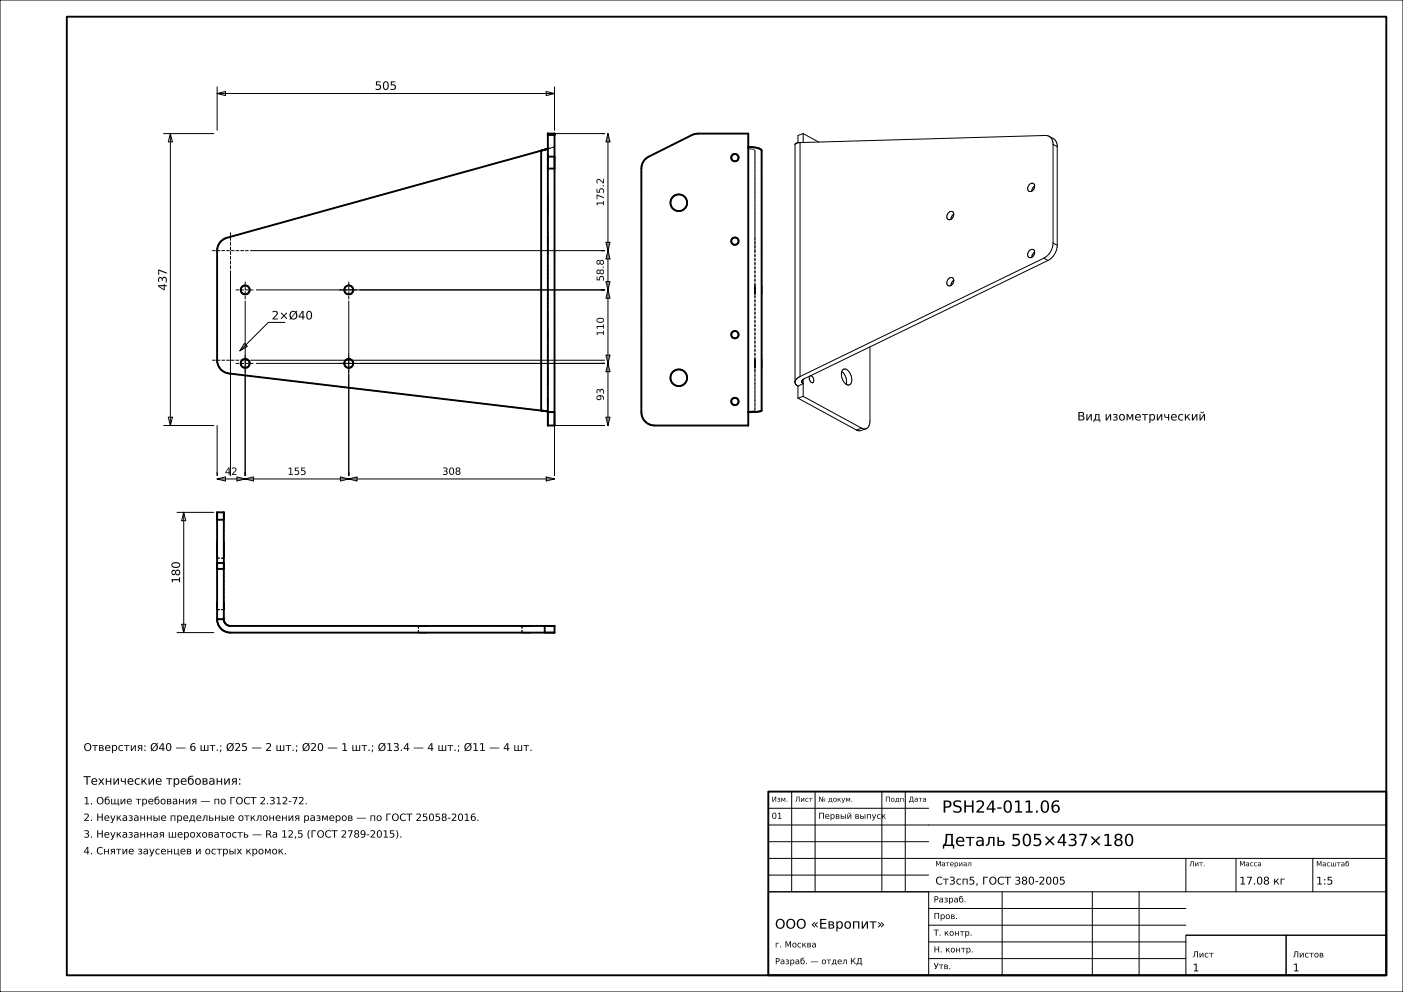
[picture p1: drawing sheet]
<svg xmlns="http://www.w3.org/2000/svg" width="420mm" height="297mm" viewBox="0 0 420 297" stroke-linecap="round" stroke-linejoin="round" font-family="sans-serif">
<g fill="none" stroke="#000" stroke-width=".3">
<path d="M0 0h420v297h-420zM49 40h15M51 40l.6 2.5h-1.2zM51 40v87.4M65 28l2.5-.6v1.2zM65 26v13M65 28h101M163.5 27.4l2.5 .6-2.5 .6zM166 26v13M166 40h15M182 40l.6 2.5h-1.2zM182 40v87.4"/>
<path d="M240.4 40l-1.5 .5v2.2M240.4 40v2.7M240.4 40l4.7 2.5M238 43.1v71.3M238.1 43.1h-.1M239.5 42.7l-1.4 .4M239.5 42.7v70M308.2 55.2a.94 .94 0 0 1 1.4 0 .94 .94 0 0 1-.1 1.3 .98 .98 0 0 1-1.4 .8 .98 .98 0 0 1-.3-1.5zM308.9 57.1v.1M309.7 55.7l-.6 .6-.2 .8M314 40.8l1.3 .7a2.63 2.63 0 0 1 1.2 2.4M314 40.8a2.63 2.63 0 0 1 1.2 2.4"/>
<path d="M314 40.8l-1-.2-73.5 2.1M315.2 43.2v29.6M315.2 43.2l1.3 .7M316.5 43.9v29.5M75 75h106M181.4 72.5h1.2l-.6 2.5zM182 75l.6 2.5h-1.2zM284 63.6a.94 .94 0 0 1 1.4 0 .94 .94 0 0 1-.1 1.4 .98 .98 0 0 1-1.4 .7 .98 .98 0 0 1-.3-1.5zM285.5 64.1l-.6 .6-.2 .9M308.2 75a.94 .94 0 0 1 1.4 0 .94 .94 0 0 1-.1 1.4 .98 .98 0 0 1-1.4 .7 .98 .98 0 0 1-.3-1.5zM309.7 75.5l-.6 .6-.2 .9M312.5 77.3l-73 35.4"/>
<path d="M312.5 77.3l1.2 .7M313.7 78l-73.2 35.6M315.2 72.8a5.3 5.3 0 0 1-2.7 4.5M315.2 72.8l1.3 .6M316.5 73.4a5.3 5.3 0 0 1-2.8 4.6M69 81v61.4M73.4 90.1v52.3M76.7 86.8h104.3M85.3 96.5h-5l-8.5 8.5M104.4 90.1v52.3M181.4 84.3h1.2l-.6 2.5zM182 86.8l.6 2.5h-1.2z"/>
<path d="M284 83.4a.94 .94 0 0 1 1.4 0 .94 .94 0 0 1-.1 1.4 .98 .98 0 0 1-1.4 .7 .98 .98 0 0 1-.3-1.5zM285.5 83.9l-.6 .6-.2 1M73.2 102.8l.8 .9-2.2 1.3zM75 107.8h106M76.7 108.8h104.3M181.4 106.3h1.2l-.6 2.5zM182 108.8l.6 2.5h-1.2zM238 114.4l.2 .7 .7 .5M238.9 119.2l17.5 9.5M238.9 115.6v3.6M239.5 112.7l-1.1 .8-.4 .9M240 114.3h.1"/>
<path d="M240 114.3v.1M240 114.4h.1M240 114.4l.1 .1M240.1 114.5h.1M240.1 114.5v.1M240.1 114.6l.1 .1M240.2 114.7l.2 .2-1.5 .7M240.4 118.7l-1.5 .5M240.4 118.7l17.5 9.5M240.4 113.6v5.1M240.5 113.6l-.5 .7M242.7 112.5a1.32 1.32 0 0 1 .6 2.1 1.34 1.34 0 0 1-.9-2"/>
<path d="M252 111.2a3.8 3.8 0 0 1 1.3 3.9M252.3 110.7a1.37 1.37 0 0 1 2 .8 2.69 2.69 0 0 1 0 3.7 1.77 1.77 0 0 1-2-1.3l-.4-1.9zM260.4 103.9v22.1a2.36 2.36 0 0 1-1.2 2.4M49 127.4h15M50.4 124.9h1.2l-.6 2.5zM65 127.4v15M181 127.4h-15v15M181.4 124.9h1.2l-.6 2.5zM257.9 128.2l1.3 .2M257.9 128.2l-1.5 .5M259.2 128.4l-1.8 .6-1-.3M53 153.4h11"/>
<path d="M55 153.4l.6 2.5h-1.2zM55 153.4v36M65 143.4l2.5-.6v1.2zM65 143.4h101M70.9 142.8l2.5 .6-2.5 .6zM73.4 143.4l2.5-.6v1.2zM101.9 142.8l2.5 .6-2.5 .6zM104.4 143.4l2.5-.6v1.2zM163.5 142.8l2.5 .6-2.5 .6zM53 189.4h11M54.4 186.9h1.2l-.6 2.5zM237 237v30"/>
<path d="M244 237v30M264 237v30M271 237v30M230 257h185M230 252h48M230 247h185M230 242h48M355 257v10M370 257v10M393 257v10M230 267h48v25h-48zM230 267h185"/>
<path d="M230 262h48M278 277h77M278 272h77M300 267v25M327 267v25M341 267v25M278 287h77M278 282h77M355 280h30v12h-30zM355 280h60M385 280h30v12h-30z"/>
</g>
<g fill="none" stroke="#000" stroke-width=".56">
<path d="M20 5h395v287h-395zM164 40h2v87.4h-2zM162 45.1l-94.1 26.1a4 4 0 0 0-2.9 3.8v32.8a4 4 0 0 0 3.5 4l93.5 11.1M162 45.1v77.8M164 44.6l-2 .5M164 40.4h2M164 46.9h2M164 50.5h2M193.2 47.6l1-.7 13.5-6.7 1.2-.2h15.1v87.4h-28a4 4 0 0 1-4-4v-72.9l.4-1.9zM224 44l2.5 .2a1.67 1.67 0 0 1 1.5 .9v77.8l-1.2 .4-2.8 .1M162 122.9l2 .3M164 123.4h2"/>
<path d="M65 155.6h2M65 168.6h2M65 170.3h2M65 185.4v-32h2v32M65 185.4a4 4 0 0 0 4 4h97v-2h-97l-1.4-.6-.6-1.4M65 185.4h2M163.1 187.4v2M230 237h185v55h-185z"/>
<circle cx="220" cy="47.2" r="1.1"/>
<circle cx="203.2" cy="60.7" r="2.5"/>
<circle cx="220" cy="72.2" r="1.1"/>
<circle cx="73.4" cy="86.8" r="1.34"/>
<circle cx="104.4" cy="86.8" r="1.34"/>
<circle cx="73.4" cy="108.8" r="1.34"/>
<circle cx="104.4" cy="108.8" r="1.34"/>
<circle cx="203.2" cy="113.1" r="2.5"/>
<circle cx="220" cy="100.2" r="1.1"/>
<circle cx="220" cy="120.2" r="1.1"/>
</g>
<g fill="none" stroke="#000" stroke-width=".3" stroke-dasharray=".7 .5" stroke-linecap="butt">
<path d="M164 40h2M166 40v4M208.9 40h15.1M162 45.1l-94.1 26.1M164 47.2v.1M164 47.3v.1M164 47.4v.2M164 47.6v.1M164 47.7v.1M164 47.8v.1M164 47.9v.1M164 48v.1"/>
<path d="M164 48.1v.1M164 48.2v.1M164 48.3v-.1M164 48.2v-.1M164 48.1v-.2M164 47.9v-.2M164 47.7v-.3M164 47.4v-.2M164 47.2v-.2M164 47v-.3M164 46.7v-.2M164 46.5v-.2"/>
<path d="M164 46.3v-.1M164 46.2v-.1M164 46.1v.1M164 46.2v.1M164 46.3v.1M164 46.4v.1M164 46.5v.1M164 46.6v.1M164 46.7v.1M164 46.8v.2M164 47v.1M164 47.1v.1"/>
<path d="M164 59.6v-.5M164 59.1v-.4M164 58.7v-.3M164 58.4v-.1M164 58.3v-.1M164 58.2v.1M164 58.3v.1M164 58.4v.2M164 58.6v.1M164 58.7v.2M164 58.9v.2M164 59.1v.3"/>
<path d="M164 59.4v.2M164 59.6v.3M164 59.9v.2M164 44.6v-4.6M164.3 44.5l-.3 .1M164.5 44.4l-.2 .1M164.7 44.4h-.2M164.9 44.3l-.2 .1M165.1 44.2l-.2 .1M165.3 44.2h-.2M165.5 44.1l-.2 .1M165.6 44.1h-.1"/>
<path d="M165.7 44.1h-.1M165.8 44l-.1 .1M165.9 44h-.1M166 44h-.1M166 47.2v-.1M166 47.1v-.1M166 47v-.2M166 46.8v-.1M166 46.7v-.1M166 46.6v-.1M166 46.5v-.1M166 46.4v-.1"/>
<path d="M166 46.3v-.1M166 46.2v-.1M166 46.1v.1M166 46.2v.1M166 46.3v.2M166 46.5v.2M166 46.7v.3M166 47v.2M166 47.2v.2M166 47.4v.3M166 47.7v.2M166 47.9v.2"/>
<path d="M166 48.1v.1M166 48.2v.1M166 48.3v-.1M166 48.2v-.1M166 48.1v-.1M166 48v-.1M166 47.9v-.1M166 47.8v-.1M166 47.7v-.1M166 47.6v-.2M166 47.4v-.1M166 47.3v-.1"/>
<path d="M166 59.9v-.3M166 59.6v-.2M166 59.4v-.3M166 59.1v-.2M166 58.9v-.2M166 58.7v-.1M166 58.6v-.2M166 58.4v-.1M166 58.3v-.1M166 58.2v.1M166 58.3v.1M166 58.4v.3"/>
<path d="M166 58.7v.4M166 59.1v.5M166 59.6v.5M166 44l-2 .6M166 44v79.4M192 50.5v-.7M192 49.8l.2-.6M192.2 49.2l.2-.6M192.4 48.6l.4-.5M192.8 48.1l.4-.5M193.2 47.6l.5-.4M193.7 47.2l.5-.3"/>
<path d="M194.2 46.9l13-6.5M200.9 59.6l.3-.5M201.2 59.1l.4-.4M201.6 58.7l.5-.3M202.1 58.4l.5-.1M202.6 58.3l.6-.1M203.2 58.2l.6 .1M203.8 58.3l.5 .1M204.3 58.4l.5 .3M204.8 58.7l.4 .4M205.2 59.1l.3 .5M205.5 59.6l.1 .5"/>
<path d="M207.2 40.4l.5-.2M207.7 40.2l.6-.2M208.3 40h.6M218.9 47.4v-.4M218.9 47l.1-.3M219 47.7l-.1-.3M219 46.7l.3-.3M219.3 48l-.3-.3M219.3 46.4l.3-.2M219.6 48.2l-.3-.2M219.6 46.2l.3-.1M219.9 48.3l-.3-.1"/>
<path d="M219.9 46.1h.4M220.3 48.3h-.4M220.3 46.1l.3 .2M220.6 48.1l-.3 .2M220.6 46.3l.3 .2M220.9 47.9l-.3 .2M220.9 46.5l.1 .3M221 47.6l-.1 .3M221 46.8l.1 .4M221.1 47.2l-.1 .4M224 44v.6M224 44.6v-4.6"/>
<path d="M224.2 44.6h-.2M224.4 44.6h-.2M224.7 44.6h-.3M224.9 44.6h-.2M225.1 44.6h-.2M225.2 44.7l-.1-.1M225.4 44.7h-.2M225.6 44.8l-.2-.1M225.7 44.8h-.1M225.8 44.9l-.1-.1M225.9 44.9h-.1M225.9 45v-.1"/>
<path d="M226 45h-.1M226 45.1v77.8M226 45.1v-.1M228 45.1v26.1M65 75l.1-.6M65.1 74.4l.1-.6M65.2 73.8l.3-.6M65.5 73.2l.3-.6M65.8 72.6l.4-.5M66.2 72.1l.6-.4M66.8 71.7l.5-.3M67.3 71.4l.6-.2"/>
<path d="M164 72.2v.1M164 72.3v.1M164 72.4v.2M164 72.6v.1M164 72.7v.1M164 72.8v.1M164 72.9v.1M164 73v.1M164 73.1v.1M164 73.2v.1M164 73.3v-.1M164 73.2v-.1"/>
<path d="M164 73.1v-.2M164 72.9v-.2M164 72.7v-.3M164 72.4v-.2M164 72.2v-.2M164 72v-.3M164 71.7v-.2M164 71.5v-.2M164 71.3v-.1M164 71.2v-.1M164 71.1v.1M164 71.2v.1"/>
<path d="M164 71.3v.1M164 71.4v.1M164 71.5v.1M164 71.6v.1M164 71.7v.1M164 71.8v.2M164 72v.1M164 72.1v.1M164 60.7v.3M164 61v.3M164 61.3v.2M164 61.5v.3"/>
<path d="M164 61.8v.2M164 62v.3M164 62.3v.2M164 62.5v.2M164 62.7v.1M164 62.8v.2M164 63v.1M164 63.1v.1M164 63.2v-.1M164 63.1v-.1M164 63v-.3M164 62.7v-.4"/>
<path d="M164 62.3v-.5M164 61.8v-.5M164 61.3v-.6M164 60.7v-.6M164 60.1v-.5M164 60.1v.3M164 60.4v.3M166 72.2v-.1M166 72.1v-.1M166 72v-.2M166 71.8v-.1M166 71.7v-.1"/>
<path d="M166 71.6v-.1M166 71.5v-.1M166 71.4v-.1M166 71.3v-.1M166 71.2v-.1M166 71.1v.1M166 71.2v.1M166 71.3v.2M166 71.5v.2M166 71.7v.3M166 72v.2M166 72.2v.2"/>
<path d="M166 72.4v.3M166 72.7v.2M166 72.9v.2M166 73.1v.1M166 73.2v.1M166 73.3v-.1M166 73.2v-.1M166 73.1v-.1M166 73v-.1M166 72.9v-.1M166 72.8v-.1M166 72.7v-.1"/>
<path d="M166 72.6v-.2M166 72.4v-.1M166 72.3v-.1M166 60.7v-.3M166 60.4v-.3M166 60.1v-.2M166 60.1v.6M166 60.7v.6M166 61.3v.5M166 61.8v.5M166 62.3v.4M166 62.7v.3"/>
<path d="M166 63v.1M166 63.1v.1M166 63.2v-.1M166 63.1v-.1M166 63v-.2M166 62.8v-.1M166 62.7v-.2M166 62.5v-.2M166 62.3v-.3M166 62v-.2M166 61.8v-.3M166 61.5v-.2"/>
<path d="M166 61.3v-.3M166 61v-.3M200.7 60.7l.1-.6M200.8 61.3l-.1-.6M200.8 60.1l.1-.5M200.9 61.8l-.1-.5M201.2 62.3l-.3-.5M201.6 62.7l-.4-.4M202.1 63l-.5-.3M202.6 63.1l-.5-.1M203.2 63.2l-.6-.1M203.8 63.1l-.6 .1"/>
<path d="M204.3 63l-.5 .1M204.8 62.7l-.5 .3M205.2 62.3l-.4 .4M205.5 61.8l-.3 .5M205.6 61.3l-.1 .5M205.6 60.1l.1 .6M205.7 60.7l-.1 .6M218.9 72.4v-.4M218.9 72l.1-.3M219 72.7l-.1-.3M219 71.7l.3-.3M219.3 73l-.3-.3"/>
<path d="M219.3 71.4l.3-.2M219.6 73.2l-.3-.2M219.6 71.2l.3-.1M219.9 73.3l-.3-.1M219.9 71.1h.4M220.3 73.3h-.4M220.3 71.1l.3 .2M220.6 73.1l-.3 .2M220.6 71.3l.3 .2M220.9 72.9l-.3 .2M220.9 71.5l.1 .3M221 72.6l-.1 .3"/>
<path d="M221 71.8l.1 .4M221.1 72.2l-.1 .4M226 71.2v.1M226 71.3v.2M226 71.5v.1M226 71.6v.2M226 71.8v.3M226 72.1v.2M226 72.3v.3M226 72.6v.3M226 72.9v.4M226 73.3v.3"/>
<path d="M226 73.6v.3M226 73.9v.4M226 74.3v.4M226 74.7v.3M226 71.2v-26.1M228 75v-.3M228 74.7v-.4M228 74.3v-.4M228 73.9v-.3M228 73.6v-.3M228 73.3v-.4M228 72.9v-.3"/>
<path d="M228 72.6v-.3M228 72.3v-.2M228 72.1v-.3M228 71.8v-.2M228 71.6v-.1M228 71.5v-.2M228 71.3v-.1M72.1 87v-.4M72.1 86.6l.1-.4M72.2 87.4l-.1-.4M72.2 86.2l.2-.3M72.4 87.7l-.2-.3"/>
<path d="M72.4 85.9l.3-.3M72.7 88l-.3-.3M72.7 85.6l.4-.1M73.1 88.1l-.4-.1M73.1 85.5h.4M73.5 88.1h-.4M73.5 85.5l.4 .1M73.9 88l-.4 .1M73.9 85.6l.3 .2M74.2 87.8l-.3 .2M74.2 85.8l.3 .2M74.5 87.6l-.3 .2"/>
<path d="M74.5 86l.2 .4M74.7 87.2l-.2 .4M74.7 86.4v.4M74.7 86.8v.4M103.1 87v-.4M103.1 86.6l.1-.4M103.2 87.4l-.1-.4M103.2 86.2l.2-.3M103.4 87.7l-.2-.3M103.4 85.9l.3-.3M103.7 88l-.3-.3M103.7 85.6l.4-.1"/>
<path d="M104.1 88.1l-.4-.1M104.1 85.5h.4M104.5 88.1h-.4M104.5 85.5l.4 .1M104.9 88l-.4 .1M104.9 85.6l.3 .2M105.2 87.8l-.3 .2M105.2 85.8l.3 .2M105.5 87.6l-.3 .2M105.5 86l.2 .4M105.7 87.2l-.2 .4M105.7 86.4v.4"/>
<path d="M105.7 86.8v.4M164 100v-.3M164 99.7v-.2M164 99.5v-.2M164 99.3v-.1M164 99.2v-.1M164 99.1v.1M164 99.2v.1M164 99.3v.1M164 99.4v.1M164 99.5v.1M164 99.6v.1"/>
<path d="M164 99.7v.1M164 99.8v.2M164 100v.1M166 100v-.2M166 99.8v-.1M166 99.7v-.1M166 99.6v-.1M166 99.5v-.1M166 99.4v-.1M166 99.3v-.1M166 99.2v-.1M166 99.1v.1"/>
<path d="M166 99.2v.1M166 99.3v.2M166 99.5v.2M166 99.7v.3M166 100v.2M219 99.7l.3-.3M219.3 99.4l.3-.2M219.6 99.2l.3-.1M219.9 99.1h.4M220.3 99.1l.3 .2M220.6 99.3l.3 .2M220.9 99.5l.1 .3"/>
<path d="M221 99.8l.1 .4M226 86.8v-.2M226 86.6v-.1M226 86.5v-.1M226 86.4v-.2M226 86.2v-.1M226 86.1v-.1M226 86v-.1M226 85.9v-.1M226 85.8v-.1M226 85.7v-.1M226 85.6v-.1"/>
<path d="M226 85.5v.1M226 85.6v.2M226 85.8v.2M226 86v.2M226 86.2v.3M226 86.5v.3M226 86.8v.3M226 87.1v.3M226 87.4v.2M226 87.6v.2M226 87.8v.2M226 88v.1"/>
<path d="M226 88.1v-.1M226 88v-.1M226 87.9v-.1M226 87.8v-.1M226 87.7v-.1M226 87.6v-.1M226 87.5v-.1M226 87.4v-.2M226 87.2v-.1M226 87.1v-.1M226 87v-.2M228 86.8v.2"/>
<path d="M228 87v.1M228 87.1v.1M228 87.2v.2M228 87.4v.1M228 87.5v.1M228 87.6v.1M228 87.7v.1M228 87.8v.1M228 87.9v.1M228 88v.1M228 88.1v-.1M228 88v-.2"/>
<path d="M228 87.8v-.2M228 87.6v-.2M228 87.4v-.3M228 87.1v-.3M228 86.8v-.3M228 86.5v-.3M228 86.2v-.2M228 86v-.2M228 85.8v-.2M228 85.6v-.1M228 85.5v.1M228 85.6v.1"/>
<path d="M228 85.7v.1M228 85.8v.1M228 85.9v.1M228 86v.1M228 86.1v.1M228 86.2v.2M228 86.4v.1M228 86.5v.1M228 86.6v.2M65 107.8v-32.8M65.1 108.5l-.1-.7M65.2 109.1l-.1-.6"/>
<path d="M65.5 109.7l-.3-.6M65.8 110.3l-.3-.6M66.2 110.7l-.4-.4M66.7 111.1l-.5-.4M67.3 111.5l-.6-.4M67.9 111.7l-.6-.2M68.5 111.8l-.6-.1M68.5 111.8l93.5 11.1M72.1 109v-.4M72.1 108.6l.1-.4M72.2 109.4l-.1-.4M72.2 108.2l.2-.3"/>
<path d="M72.4 109.7l-.2-.3M72.4 107.9l.3-.3M72.7 110l-.3-.3M72.7 107.6l.4-.1M73.1 110.1l-.4-.1M73.1 107.5h.4M73.5 110.1h-.4M73.5 107.5l.4 .1M73.9 110l-.4 .1M73.9 107.6l.3 .2M74.2 109.8l-.3 .2M74.2 107.8l.3 .2"/>
<path d="M74.5 109.6l-.3 .2M74.5 108l.2 .4M74.7 109.2l-.2 .4M74.7 108.4v.4M74.7 108.8v.4M103.1 109v-.4M103.1 108.6l.1-.4M103.2 109.4l-.1-.4M103.2 108.2l.2-.3M103.4 109.7l-.2-.3M103.4 107.9l.3-.3M103.7 110l-.3-.3"/>
<path d="M103.7 107.6l.4-.1M104.1 110.1l-.4-.1M104.1 107.5h.4M104.5 110.1h-.4M104.5 107.5l.4 .1M104.9 110l-.4 .1M104.9 107.6l.3 .2M105.2 109.8l-.3 .2M105.2 107.8l.3 .2M105.5 109.6l-.3 .2M105.5 108l.2 .4M105.7 109.2l-.2 .4"/>
<path d="M105.7 108.4v.4M105.7 108.8v.4M164 120v-.3M164 119.7v-.2M164 119.5v-.2M164 119.3v-.1M164 119.2v-.1M164 119.1v.1M164 119.2v.1M164 119.3v.1M164 119.4v.1M164 119.5v.1"/>
<path d="M164 119.6v.1M164 119.7v.1M164 119.8v.2M164 120v.1M164 100.2v.1M164 100.3v.1M164 100.4v.2M164 100.6v.1M164 100.7v.1M164 100.8v.1M164 100.9v.1M164 101v.1"/>
<path d="M164 101.1v.1M164 101.2v.1M164 101.3v-.1M164 101.2v-.1M164 101.1v-.2M164 100.9v-.2M164 100.7v-.3M164 100.4v-.2M164 100.2v-.2M164 100.1v.1M164 113.1v.3M164 113.4v.3"/>
<path d="M164 113.7v.2M164 113.9v.3M164 114.2v.2M164 114.4v.3M164 114.7v.2M164 114.9v.2M164 115.1v.1M164 115.2v.2M164 115.4v.1M164 115.5v.1M164 115.6v-.1M164 115.5v-.1"/>
<path d="M164 115.4v-.3M164 115.1v-.4M164 114.7v-.5M164 114.2v-.5M164 113.7v-.6M164 113.1v-.6M164 112.5v-.5M164 112v-.5M164 111.5v-.4M164 111.1v-.3M164 110.8v-.1M164 110.7v-.1"/>
<path d="M164 110.6v.1M164 110.7v.1M164 110.8v.2M164 111v.1M164 111.1v.2M164 111.3v.2M164 111.5v.3M164 111.8v.2M164 112v.3M164 112.3v.2M164 112.5v.3M164 112.8v.3"/>
<path d="M166 120v-.2M166 119.8v-.1M166 119.7v-.1M166 119.6v-.1M166 119.5v-.1M166 119.4v-.1M166 119.3v-.1M166 119.2v-.1M166 119.1v.1M166 119.2v.1M166 119.3v.2M166 119.5v.2"/>
<path d="M166 119.7v.3M166 120v.2M166 100.2v-.1M166 100.1v-.1M166 100.2v.2M166 100.4v.3M166 100.7v.2M166 100.9v.2M166 101.1v.1M166 101.2v.1M166 101.3v-.1M166 101.2v-.1"/>
<path d="M166 101.1v-.1M166 101v-.1M166 100.9v-.1M166 100.8v-.1M166 100.7v-.1M166 100.6v-.2M166 100.4v-.1M166 100.3v-.1M166 113.1v-.3M166 112.8v-.3M166 112.5v-.2M166 112.3v-.3"/>
<path d="M166 112v-.2M166 111.8v-.3M166 111.5v-.2M166 111.3v-.2M166 111.1v-.1M166 111v-.2M166 110.8v-.1M166 110.7v-.1M166 110.6v.1M166 110.7v.1M166 110.8v.3M166 111.1v.4"/>
<path d="M166 111.5v.5M166 112v.5M166 112.5v.6M166 113.1v.6M166 113.7v.5M166 114.2v.5M166 114.7v.4M166 115.1v.3M166 115.4v.1M166 115.5v.1M166 115.6v-.1M166 115.5v-.1"/>
<path d="M166 115.4v-.2M166 115.2v-.1M166 115.1v-.2M166 114.9v-.2M166 114.7v-.3M166 114.4v-.2M166 114.2v-.3M166 113.9v-.2M166 113.7v-.3M166 113.4v-.3M200.7 113.1l.1-.6M200.8 113.7l-.1-.6"/>
<path d="M200.8 112.5l.1-.5M200.9 114.2l-.1-.5M200.9 112l.3-.5M201.2 114.7l-.3-.5M201.2 111.5l.4-.4M201.6 115.1l-.4-.4M201.6 111.1l.5-.3M202.1 115.4l-.5-.3M202.1 110.8l.5-.1M202.6 115.5l-.5-.1M202.6 110.7l.6-.1M203.2 115.6l-.6-.1"/>
<path d="M203.2 110.6l.6 .1M203.8 115.5l-.6 .1M203.8 110.7l.5 .1M204.3 115.4l-.5 .1M204.3 110.8l.5 .3M204.8 115.1l-.5 .3M204.8 111.1l.4 .4M205.2 114.7l-.4 .4M205.2 111.5l.3 .5M205.5 114.2l-.3 .5M205.5 112l.1 .5M205.6 113.7l-.1 .5"/>
<path d="M205.6 112.5l.1 .6M205.7 113.1l-.1 .6M218.9 100.4v-.4M218.9 100l.1-.3M219 119.7l.3-.3M219 100.7l-.1-.3M219.3 119.4l.3-.2M219.3 101l-.3-.3M219.6 119.2l.3-.1M219.6 101.2l-.3-.2M219.9 119.1h.4M219.9 101.3l-.3-.1"/>
<path d="M220.3 119.1l.3 .2M220.3 101.3h-.4M220.6 119.3l.3 .2M220.6 101.1l-.3 .2M220.9 119.5l.1 .3M220.9 100.9l-.3 .2M221 119.8l.1 .4M221 100.6l-.1 .3M221.1 100.2l-.1 .4M226 108.8v-.2M226 108.6v-.1M226 108.5v-.1"/>
<path d="M226 108.4v-.2M226 108.2v-.1M226 108.1v-.1M226 108v-.1M226 107.9v-.1M226 107.8v-.1M226 107.7v-.1M226 107.6v-.1M226 107.5v.1M226 107.6v.2M226 107.8v.2M226 108v.2"/>
<path d="M226 108.2v.3M226 108.5v.3M226 108.8v.3M226 109.1v.3M226 109.4v.2M226 109.6v.2M226 109.8v.2M226 110v.1M226 110.1v-.1M226 110v-.1M226 109.9v-.1M226 109.8v-.1"/>
<path d="M226 109.7v-.1M226 109.6v-.1M226 109.5v-.1M226 109.4v-.2M226 109.2v-.1M226 109.1v-.1M226 109v-.2M226 107.8v.5M226 108.3v.4M226 108.7v.4M226 109.1v.4M226 109.5v.3"/>
<path d="M226 109.8v.4M226 110.2v.3M226 110.5v.3M226 110.8v.3M226 111.1v.2M226 111.3v.2M226 111.5v.1M226 111.6v.1M226 111.7v.1M226 107.8v-32.8M228 108.8v.2M228 109v.1"/>
<path d="M228 109.1v.1M228 109.2v.2M228 109.4v.1M228 109.5v.1M228 109.6v.1M228 109.7v.1M228 109.8v.1M228 109.9v.1M228 110v.1M228 110.1v-.1M228 110v-.2M228 109.8v-.2"/>
<path d="M228 109.6v-.2M228 109.4v-.3M228 109.1v-.3M228 108.8v-.3M228 108.5v-.3M228 108.2v-.2M228 108v-.2M228 107.8v-.2M228 107.6v-.1M228 107.5v.1M228 107.6v.1M228 107.7v.1"/>
<path d="M228 107.8v.1M228 107.9v.1M228 108v.1M228 108.1v.1M228 108.2v.2M228 108.4v.1M228 108.5v.1M228 108.6v.2M228 111.8v-.1M228 111.7v-.1M228 111.6v-.1M228 111.5v-.2"/>
<path d="M228 111.3v-.2M228 111.1v-.3M228 110.8v-.3M228 110.5v-.3M228 110.2v-.4M228 109.8v-.3M228 109.5v-.4M228 109.1v-.4M228 108.7v-.4M228 108.3v-.5M228 111.8v11.1M228 107.8v-32.8"/>
<path d="M164 120.2v.1M164 120.3v.1M164 120.4v.2M164 120.6v.1M164 120.7v.1M164 120.8v.1M164 120.9v.1M164 121v.1M164 121.1v.1M164 121.2v.1M164 121.3v-.1M164 121.2v-.1"/>
<path d="M164 121.1v-.2M164 120.9v-.2M164 120.7v-.3M164 120.4v-.2M164 120.2v-.2M164 120.1v.1M164 123.2l2 .2M164 123.2h.3M164 127.4v-4.2M164 123.2v-78.6M164.3 123.2h.2M164.5 123.2h.2"/>
<path d="M164.7 123.2l.2 .1M164.9 123.3h.2M165.1 123.3h.2M165.3 123.3h.2M165.5 123.3l.1 .1M165.6 123.4h.1M165.7 123.4h.1M165.8 123.4h.1M165.9 123.4h.1M166 120.2v-.1M166 120.1v-.1M166 120.2v.2"/>
<path d="M166 120.4v.3M166 120.7v.2M166 120.9v.2M166 121.1v.1M166 121.2v.1M166 121.3v-.1M166 121.2v-.1M166 121.1v-.1M166 121v-.1M166 120.9v-.1M166 120.8v-.1M166 120.7v-.1"/>
<path d="M166 120.6v-.2M166 120.4v-.1M166 120.3v-.1M166 127.4h-2M166 123.4v4M192 123.4v-72.9M192.1 124.1l-.1-.7M192.2 124.8l-.1-.7M192.5 125.4l-.3-.6M192.9 126l-.4-.6M193.4 126.5l-.5-.5M194 126.9l-.6-.4"/>
<path d="M194.6 127.2l-.6-.3M195.3 127.3l-.7-.1M196 127.4l-.7-.1M218.9 120.4v-.4M218.9 120l.1-.3M219 120.7l-.1-.3M219.3 121l-.3-.3M219.6 121.2l-.3-.2M219.9 121.3l-.3-.1M220.3 121.3h-.4M220.6 121.1l-.3 .2M220.9 120.9l-.3 .2"/>
<path d="M221 120.6l-.1 .3M221.1 120.2l-.1 .4M224 123.2h.2M224 123.2v.2M224 127.4h-28M224 127.4v-4.2M224.2 123.2h.2M224.4 123.2l.3-.1M224.7 123.1h.2M224.9 123.1h.2M225.1 123.1h.1M225.2 123.1h.2"/>
<path d="M225.4 123.1h.2M225.6 123.1h.1M225.7 123.1l.1-.1M225.8 123h.1M225.9 123h.1M226 123v-.1M226 122.9v-11.1M65 153.4v.1M65 153.5v.1M65 153.6v.2M65 153.8v.2M65 154v.3"/>
<path d="M65 154.3v.3M65 154.6v.3M65 154.9v.4M65 155.3v.4M65 155.7v.4M65 156.1v.4M65 156.5v.5M65 157v.4M65 157.4v28M67 157.4v-.4M67 157v-.5M67 156.5v-.4"/>
<path d="M67 156.1v-.4M67 155.7v-.4M67 155.3v-.4M67 154.9v-.3M67 154.6v-.3M67 154.3v-.3M67 154v-.2M67 153.8v-.2M67 153.6v-.1M67 153.5v-.1M67 153.4h-2M65 167.1h2"/>
<path d="M65 167.1v-.1M65 167v-.1M65 166.9v-.3M65 166.6v-.4M65 166.2v-.5M65 165.7v-.5M65 165.2v-.6M65 164.6v-.6M65 164v-.5M65 163.5v-.5M65 163v-.4M65 162.6v-.3"/>
<path d="M65 162.3v-.1M65 162.2v-.1M65 162.1v.1M65 162.2v.1M65 162.3v.3M65 162.6v.4M65 163v.5M65 163.5v.5M65 164v.6M65 164.6v.6M65 165.2v.5M65 165.7v.5"/>
<path d="M65 166.2v.4M65 166.6v.3M65 166.9v.1M65 167v.1M67 167.1v-.1M67 167v-.1M67 166.9v-.3M67 166.6v-.4M67 166.2v-.5M67 165.7v-.5M67 165.2v-.6M67 164.6v-.6"/>
<path d="M67 164v-.5M67 163.5v-.5M67 163v-.4M67 162.6v-.3M67 162.3v-.1M67 162.2v-.1M67 162.1v.1M67 162.2v.1M67 162.3v.3M67 162.6v.4M67 163v.5M67 163.5v.5"/>
<path d="M67 164v.6M67 164.6v.6M67 165.2v.5M67 165.7v.5M67 166.2v.4M67 166.6v.3M67 166.9v.1M67 167v.1M65 182.5h2M65 182.5v-.1M65 182.4v-.1M65 182.3v-.2"/>
<path d="M65 182.1v-.2M65 181.9v-.3M65 181.6v-.2M65 181.4v-.2M65 181.2v-.3M65 180.9v-.2M65 180.7v-.2M65 180.5v-.1M65 180.4v-.1M65 180.3v.1M65 180.4v.1M65 180.5v.2"/>
<path d="M65 180.7v.2M65 180.9v.3M65 181.2v.2M65 181.4v.2M65 181.6v.3M65 181.9v.2M65 182.1v.2M65 182.3v.1M65 182.4v.1M65 185.4h2M65 185.8v-.4M65.1 186.3l-.1-.5"/>
<path d="M65.2 186.7l-.1-.4M65.4 187.1l-.2-.4M65.6 187.5l-.2-.4M65.9 187.9l-.3-.4M66.2 188.2l-.3-.3M66.5 188.5l-.3-.3M66.9 188.8l-.4-.3M67 182.5v-.1M67 182.4v-.1M67 182.3v-.2M67 182.1v-.2M67 181.9v-.3"/>
<path d="M67 181.6v-.2M67 181.4v-.2M67 181.2v-.3M67 180.9v-.2M67 180.7v-.2M67 180.5v-.1M67 180.4v-.1M67 180.3v.1M67 180.4v.1M67 180.5v.2M67 180.7v.2M67 180.9v.3"/>
<path d="M67 181.2v.2M67 181.4v.2M67 181.6v.3M67 181.9v.2M67 182.1v.2M67 182.3v.1M67 182.4v.1M67 185.4v.2M67 185.4h-2M67 185.4v-28M67 185.6l.1 .2M67.1 185.8v.3"/>
<path d="M67.1 186.1l.1 .2M67.2 186.3l.1 .2M67.3 189l-.4-.2M67.3 186.5l.1 .1M67.4 186.6l.2 .2M67.6 186.8l.2 .2M67.7 189.2l-.4-.2M67.8 187l.1 .1M67.9 187.1l.2 .1M68.1 189.3l-.4-.1M68.1 187.2l.2 .1M68.3 187.3h.3"/>
<path d="M68.6 189.4l-.5-.1M68.6 187.3l.2 .1M68.8 187.4h.2M69 187.4h93.5M69 189.4h-.4M125.3 189.4v-2M125.3 187.4h.1M125.3 189.4h.1M125.4 187.4h.2M125.4 187.4h-.1M125.4 189.4h.2M125.4 189.4h-.1"/>
<path d="M125.6 187.4h.2M125.6 187.4h-.2M125.6 189.4h.2M125.6 189.4h-.2M125.8 187.4h.2M125.8 187.4h-.2M125.8 189.4h.2M125.8 189.4h-.2M126 187.4h.3M126 187.4h-.2M126 189.4h.3M126 189.4h-.2"/>
<path d="M126.3 187.4h.3M126.3 187.4h-.3M126.3 189.4h.3M126.3 189.4h-.3M126.6 187.4h.3M126.6 187.4h-.3M126.6 189.4h.3M126.6 189.4h-.3M126.9 187.4h.3M126.9 187.4h-.3M126.9 189.4h.3M126.9 189.4h-.3"/>
<path d="M127.2 187.4h.2M127.2 187.4h-.3M127.2 189.4h.2M127.2 189.4h-.3M127.4 187.4h.2M127.4 187.4h-.2M127.4 189.4h.2M127.4 189.4h-.2M127.6 187.4h.2M127.6 187.4h-.2M127.6 189.4h.2M127.6 189.4h-.2"/>
<path d="M127.8 187.4h.1M127.8 187.4h-.2M127.8 189.4h.1M127.8 189.4h-.2M127.9 187.4h-.1M127.9 189.4h-.1M156.3 189.4v-2M156.3 187.4h.1M156.3 189.4h.1M156.4 187.4h.2M156.4 187.4h-.1M156.4 189.4h.2"/>
<path d="M156.4 189.4h-.1M156.6 187.4h.2M156.6 187.4h-.2M156.6 189.4h.2M156.6 189.4h-.2M156.8 187.4h.2M156.8 187.4h-.2M156.8 189.4h.2M156.8 189.4h-.2M157 187.4h.3M157 187.4h-.2M157 189.4h.3"/>
<path d="M157 189.4h-.2M157.3 187.4h.3M157.3 187.4h-.3M157.3 189.4h.3M157.3 189.4h-.3M157.6 187.4h.3M157.6 187.4h-.3M157.6 189.4h.3M157.6 189.4h-.3M157.9 187.4h.3M157.9 187.4h-.3M157.9 189.4h.3"/>
<path d="M157.9 189.4h-.3M158.2 187.4h.2M158.2 187.4h-.3M158.2 189.4h.2M158.2 189.4h-.3M158.4 187.4h.2M158.4 187.4h-.2M158.4 189.4h.2M158.4 189.4h-.2M158.6 187.4h.2M158.6 187.4h-.2M158.6 189.4h.2"/>
<path d="M158.6 189.4h-.2M158.8 187.4h.1M158.8 187.4h-.2M158.8 189.4h.1M158.8 189.4h-.2M158.9 187.4h-.1M158.9 189.4h-.1M162.5 189.4h.4M162.5 189.4h-93.5M162.9 189.4h.4M162.9 187.4h-.4M163.3 189.4h.4"/>
<path d="M163.3 187.4h-.4M163.7 189.4h.3M163.7 187.4h-.4M164 189.4h.4M164 187.4h-.3M164.4 189.4h.3M164.4 187.4h-.4M164.7 189.4h.3M164.7 187.4h-.3M165 189.4h.2M165 187.4h-.3M165.2 189.4h.3"/>
<path d="M165.2 187.4h-.2M165.5 189.4h.2M165.5 187.4h-.3M165.7 189.4h.1M165.7 187.4h-.2M165.8 189.4h.1M165.8 187.4h-.1M165.9 189.4h.1M165.9 187.4h-.1M166 187.4h-.1M166 189.4v-2"/>
</g>
<path d="M63.5 75h11M69 80.5v-11M70.6 86.8h5.6M73.4 89.6v-5.6M101.6 86.8h5.6M104.4 89.6v-5.6M63.5 107.8h11M69 113.3v-11M70.6 108.8h5.6M73.4 111.6v-5.6M101.6 108.8h5.6M104.4 111.6v-5.6" fill="none" stroke="#000" stroke-width=".3" stroke-dasharray="1.1 .4" stroke-linecap="butt"/>
<g font-size="5">
<text x="282" y="243.3">PSH24-011.06</text>
<text x="282" y="253.3">Деталь 505×437×180</text>
</g>
<text font-size="4" x="232" y="278">ООО «Европит»</text>
<g font-size="3.5">
<text x="112.2" y="26.9">505</text>
<text x="49.9" y="87" transform="rotate(-90 49.9 87)">437</text>
<text x="81.3" y="95.6">2×Ø40</text>
<text x="322.5" y="125.9">Вид изометрический</text>
<text x="53.9" y="174.7" transform="rotate(-90 53.9 174.7)">180</text>
<text x="25" y="234.9">Технические требования:</text>
</g>
<g font-size="3.2">
<text x="25" y="224.8">Отверстия: Ø40 — 6 шт.; Ø25 — 2 шт.; Ø20 — 1 шт.; Ø13.4 — 4 шт.; Ø11 — 4 шт.</text>
<text x="280" y="264.8">Ст3сп5, ГОСТ 380-2005</text>
<text x="371" y="264.8">17.08 кг</text>
<text x="394" y="264.8">1:5</text>
<text x="357" y="290.8">1</text>
<text x="387" y="290.8">1</text>
</g>
<g font-size="3">
<text x="180.8" y="61.8" transform="rotate(-90 180.8 61.8)">175.2</text>
<text x="180.8" y="84.2" transform="rotate(-90 180.8 84.2)">58.8</text>
<text x="180.8" y="100.7" transform="rotate(-90 180.8 100.7)">110</text>
<text x="180.8" y="120" transform="rotate(-90 180.8 120)">93</text>
<text x="67.3" y="142.2">42</text>
<text x="86" y="142.2">155</text>
<text x="132.3" y="142.2">308</text>
<text x="25" y="240.8">1. Общие требования — по ГОСТ 2.312-72.</text>
<text x="25" y="245.8">2. Неуказанные предельные отклонения размеров — по ГОСТ 25058-2016.</text>
<text x="25" y="250.8">3. Неуказанная шероховатость — Ra 12,5 (ГОСТ 2789-2015).</text>
<text x="25" y="255.8">4. Снятие заусенцев и острых кромок.</text>
</g>
<g font-size="2.5">
<text x="231" y="245.1">01</text>
<text x="245" y="245.1">Первый выпуск</text>
<text x="279.5" y="270.2">Разраб.</text>
<text x="279.5" y="275.1">Пров.</text>
<text x="279.5" y="280.1">Т. контр.</text>
<text x="232" y="283.6">г. Москва</text>
<text x="279.5" y="285.1">Н. контр.</text>
<text x="357" y="286.6">Лист</text>
<text x="387" y="286.6">Листов</text>
<text x="232" y="288.7">Разраб. — отдел КД</text>
<text x="279.5" y="290.1">Утв.</text>
</g>
<g font-size="2.1">
<text x="231" y="240">Изм.</text>
<text x="238" y="240">Лист</text>
<text x="245" y="240">№ докум.</text>
<text x="265" y="240">Подп.</text>
<text x="272" y="240">Дата</text>
<text x="280" y="259.3">Материал</text>
<text x="356" y="259.3">Лит.</text>
<text x="371" y="259.3">Масса</text>
<text x="394" y="259.4">Масштаб</text>
</g>
</svg>
